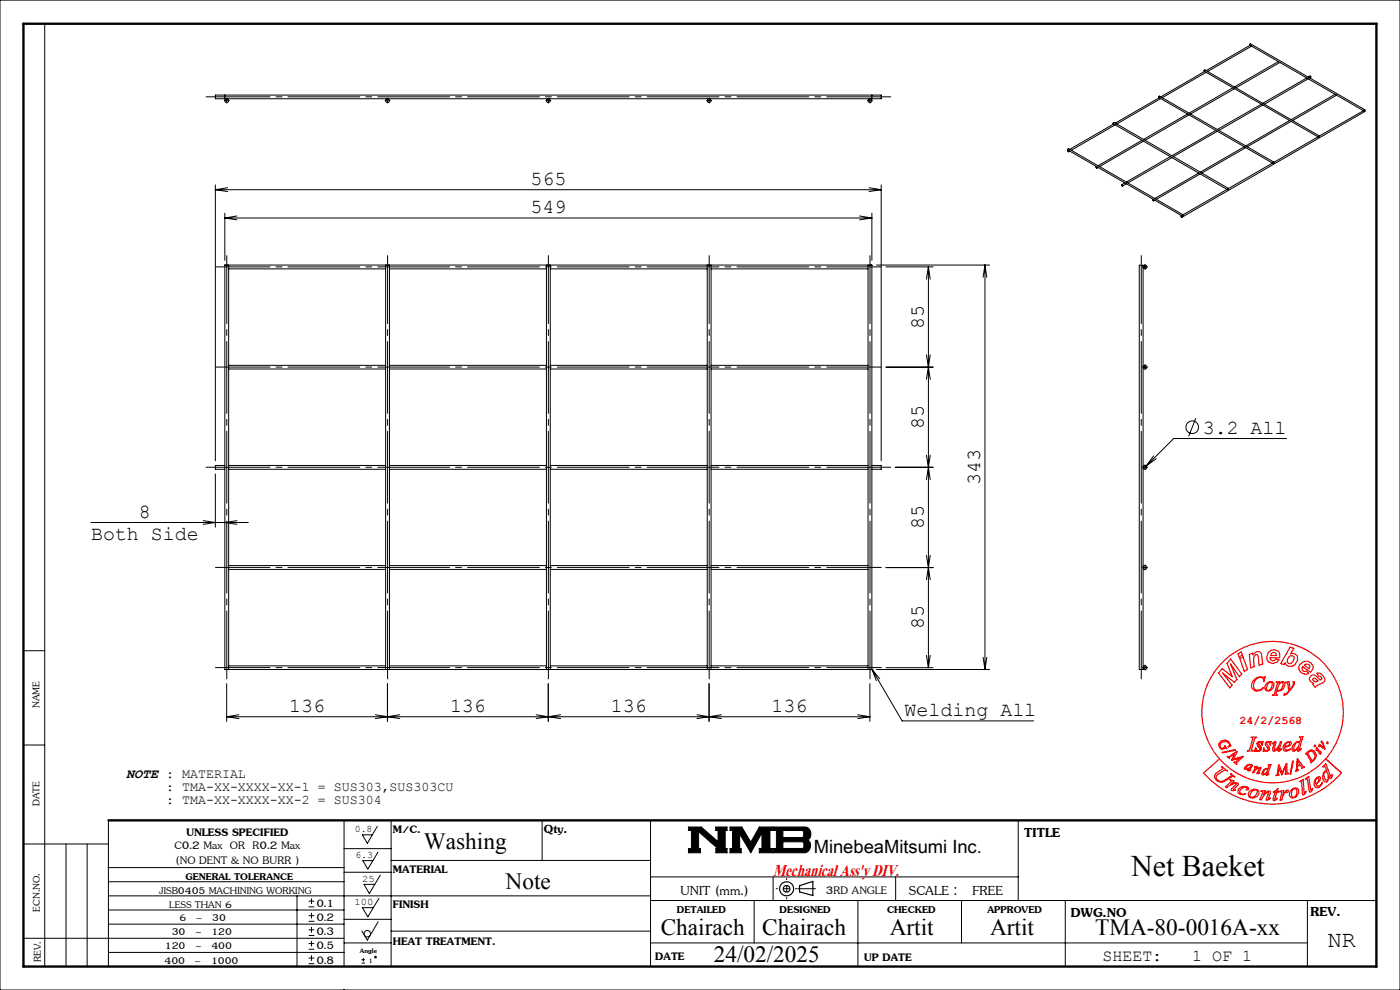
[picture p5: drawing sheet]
<svg xmlns="http://www.w3.org/2000/svg" width="297mm" height="210mm" viewBox="0 0 297 210" stroke-linecap="round" stroke-linejoin="round" font-family="sans-serif">
<g fill="none" stroke="#000" stroke-width=".21">
<path d="M0 0h297v210h-297zM9.5 5v200M255.6 15.2l-9.4 5.4M255.9 15.3l-9.3 5.4M261.5 18.6l-9.3 5.4M261.9 18.8l-9.3 5.4M265.2 9.6l-9.3 5.4M265.5 9.8l-9.3 5.4M271.2 13l-9.3 5.4M271.5 13.3l-9.3 5.3M277.2 16.5l-9.3 5.4M277.5 16.4l.5-.3 .1 .3-.3 .1"/>
<path d="M277.5 16.7l-9.3 5.4M283.2 20l-9.3 5.4M45.7 39.2v58.5M45.7 20.2h141.2v.7h-141.2zM47.7 20.2v.7M48 21.4h.2M48.1 21.2v.3M48.3 39.8l-2.6 .4M82.1 21.4h.2M82.2 21.2v.3M116.2 21.4h.3M116.3 21.2v.3"/>
<path d="M150.3 21.4h.3M150.4 21.2v.3M184.4 39.8l2.5 .4M184.4 21.4h.3M184.5 21.2v.3M185 20.2v.7M186.9 39.2v58.5M226.6 31.9h-.1M226.9 32.1l-.2 .1M232.5 35.4l.2 .1v.2zM232.6 35.3l-.1 .1M232.9 35.5l-.2 .2"/>
<path d="M236.3 26.3l-9.4 5.4M236.6 26.5l-9.3 5.4M238.6 38.8l-.7 .4M238.9 39l-.8 .5M242.3 29.8l-9.4 5.4M242.6 29.9l-9.3 5.4M245.9 20.7l-9.3 5.4M246.2 20.9l-9.3 5.4M248.3 33.2l-9.4 5.4M248.6 33.4l-9.3 5.4M251.9 24.2l-9.3 5.4M252.2 24.4l-9.3 5.4"/>
<path d="M254.3 36.7l-9.3 5.4M254.6 36.9l-9.3 5.4M257.9 27.7l-9.3 5.3M258.2 27.9l-9.3 5.3M260.6 40l-24.3-14-.2 .1v.1l24.3 14M263.9 31.1l-9.3 5.4M264.3 31.3l-9.4 5.4M267.6 22.1l-9.4 5.4M267.9 22.3l-9.3 5.4M269.9 34.6l-9.3 5.4M270.2 34.4l-24.2-14-.2 .1v.2l24.3 14M273.6 25.6l-9.3 5.4"/>
<path d="M273.9 25.7l-9.3 5.4M279.6 29l-9.3 5.4M279.8 28.8l.1 .1-.1 .2zM283.5 20.2l-9.3 5.4M289.2 23.5l-9.3 5.3-24.3-14-.2 .1v.2l24.3 14M289.4 23.3l.2 .1-.2 .2zM289.5 23.5v.2l-38.8 22.4M289.5 23.3l-24.3-14.1-.1 .1v.3l24.3 14M45.7 40.2h141.2M45.7 40.2l2.6 .4M47.7 45.2v10M47.7 46.2h137.3"/>
<path d="M47.7 46.2l2.6 .4M47.7 56.3h.8v85.7h-.8M48.5 57h33.3M50.3 45.8l-2.6 .4M81.8 56.3h.8v85.7h-.8zM82.6 57h33.3M115.9 56.3h.8v85.7h-.8zM116.7 57h33.3M150 56.3h.8v85.7h-.8zM150.8 57h33.4M182.4 45.8l2.6 .4M185 45.2v10"/>
<path d="M185 46.2l-2.6 .4M185 56.3h-.8v85.7h.8M185.9 56.2h24M186.9 40.2l-2.5 .4M188 56.6h9.9M197 56.6v85M197 56.6l.3 2.6M197 56.6l-.5 2.6M209 56.2v85.8M209 56.2l.3 2.6M209 56.2l-.4 2.6M241.7 56.3h.8v85.7h-.8z"/>
<path d="M242.8 56.6h.2M242.9 56.5v.3M244.7 42.3h-.2M245 42.5l-.3 .1M250.5 45.8l.2 .1v.2zM250.6 45.7l-.1 .1M250.9 45.5l-24.2-14-.2 .2 24.3 14.1M260.3 40.2l-9.3 5.4M260.5 40h.1l-.1 .2zM48.5 77.5h33.3M48.5 78.3h33.3M82.6 77.5h33.3"/>
<path d="M82.6 78.3h33.3M116.7 77.5h33.3M116.7 78.3h33.3M150.8 77.5h33.4M150.8 78.3h33.4M188 77.9h9.9M196.5 75.3l.5 2.6M197 77.9l.3 2.6M197 77.9l-.5 2.6M197.3 75.3l-.3 2.6M242.8 77.9h.2M242.9 77.7v.3"/>
<path d="M47.7 98.7h-2v.8h2M48.5 98.7h33.3M48.5 99.5h33.3M82.6 98.7h33.3M82.6 99.5h33.3M116.7 98.7h33.3M116.7 99.5h33.3M150.8 98.7h33.4M150.8 99.5h33.4M185 98.7h1.9v.8h-1.9M189.9 99.1h8M196.5 96.5l.5 2.6"/>
<path d="M197 99.1l.3 2.6M197 99.1l-.5 2.6M197.3 96.5l-.3 2.6M242.8 99.1h.2M242.9 99v.3M244.7 96.7l-1.5 2.1 2.1-1.5M253.7 88.7l-1.5 3.9M272.9 93h-23.9l-6.4 6.4M19.3 110.8h33.4M43.1 110.4l2.6 .4-2.6 .4M45.7 100.5v11.3M48.5 120h33.3"/>
<path d="M50.3 110.4l-2.6 .4 2.6 .4M82.6 120h33.3M116.7 120h33.3M150.8 120h33.4M196.5 117.8l.5 2.6M197.3 117.8l-.3 2.6M5 138h4.5M48.5 120.8h33.3M82.6 120.8h33.3M116.7 120.8h33.3M150.8 120.8h33.4M188 120.4h9.9"/>
<path d="M196.5 139l.5 2.6M197 120.4l.3 2.6M197 120.4l-.5 2.6M197.3 139l-.3 2.6M208.6 139.4l.4 2.6M209.3 139.4l-.3 2.6M242.8 120.4h.2M242.9 120.3v.2M5 158h4.5M47.7 142h.1M47.7 142v-85.8h137.3v85.8M47.7 142h137.3"/>
<path d="M48.1 145v8M48.1 152h136.4M48.1 152l2.6 .4M48.5 141.2h33.3M50.7 151.6l-2.6 .4M79.6 151.6l2.6 .4M82.2 152l2.6 .4M82.2 145v8M82.2 152l-2.6 .4M82.6 141.2h33.3M84.8 151.6l-2.6 .4M113.7 151.6l2.6 .4"/>
<path d="M116.3 152l-2.6 .4M116.3 145v8M116.3 152l2.6 .4M116.7 141.2h33.3M118.9 151.6l-2.6 .4M147.8 151.6l2.6 .4M150.4 152l2.6 .4M150.4 145v8M150.4 152l-2.6 .4M150.8 141.2h33.4M153 151.6l-2.6 .4M182 151.6l2.5 .4"/>
<path d="M184.5 145v8M184.5 152l-2.5 .4M185 141.9l6.4 11h27.9M185 141.9l1.6 2.1M185 141.9l.9 2.5M185 142h.1M185.9 142h24M188 141.6h9.9M242.8 141.6h.2M242.9 141.5v.2M5 179h18M14 179v26"/>
<path d="M18.5 179v26M23 174v31M73 174v31M80 175.3l-2.1 3.6-1-1.8h2.1M83 174v31M115 174v8.5M138 174v31M146 175.4h2.8l3.5 3.1v-2.3h-.5v-.8h2.4v.8h-.4v3.8h.4v.9h-2.3v-.9h.4l-4.1-3.6v3.6h.4v.9h-2.6v-.9h.7v-3.8h-.7zM154.9 175.4h2.5l1.9 3.2 1.8-3.2h2.7v.8h-.5v3.8h.5v.9h-2.7v-.9h.5v-3.3l-2.3 4.2-2.4-4v3.1h.3v.9h-2.3v-.9h.5v-3.8h-.5zM164.1 175.4h6.6a1.47 1.47 0 0 1 1.3 1.2 1.47 1.47 0 0 1-.7 1.6 1.48 1.48 0 0 1 .6 1.6 1.48 1.48 0 0 1-1.4 1.1h-6.4v-.9h.6v-3.8h-.6zM166.1 176.2h4.1l.3 .3v.8l-.3 .4h-4.1zM166.1 178.6h4.2l.2 .2 .1 .8-.3 .4h-4.2z"/>
<path d="M216 174v17M5 199h68M22.9 184h50.1M23 190h115M23 196h50M23 193h50M23 187h50M63 190v15M65.5 192.4h1.2M65.5 191.2h1.2M65.5 195.4h1.2M65.5 194.2h1.2"/>
<path d="M65.5 198.4h1.2M65.5 197.2h1.2M66.1 190.6v1.2M66.1 193.6v1.2M66.1 196.6v1.2M66.1 199.6v1.2M73 195h10M73 185h10M73 180h10M80.2 180.8l-2.2 3.6-1-1.8h2.1M80.2 195.5l-2.3 3.9-1.1-1.9M80.4 190.6l-2.4 3.9-1.1-2h2.3"/>
<path d="M80.7 185.6l-2.3 3.9-1.2-1.9h2.3M83 197.5h55M83 182.5h55M138 186h78M138 191h154M160 191v9M164 186v5M182 191v14M190 186v5M204 191v9M226 191v14M277.4 191v14"/>
<path d="M23 202h50M65.5 201.4h1.2M65.5 200.2h1.2M65.5 204.4h1.2M65.5 203.2h1.2M66.1 202.6v1.2M73 200h10M76.7 204.3h.7M76.7 203.6h.7M77.1 203.2v.7M138 200h139.4"/>
<circle cx="48.1" cy="21.4" r=".39"/>
<circle cx="82.2" cy="21.4" r=".39"/>
<circle cx="116.3" cy="21.4" r=".39"/>
<circle cx="150.4" cy="21.4" r=".39"/>
<circle cx="184.5" cy="21.4" r=".39"/>
<circle cx="226.6" cy="32" r=".13"/>
<circle cx="238.1" cy="39.3" r=".14"/>
<circle cx="270.2" cy="34.6" r=".13"/>
<circle cx="242.9" cy="56.6" r=".4"/>
<circle cx="244.6" cy="42.4" r=".13"/>
<circle cx="250.9" cy="45.7" r=".14"/>
<circle cx="242.9" cy="77.9" r=".39"/>
<circle cx="242.9" cy="99.1" r=".39"/>
<circle cx="252.9" cy="90.6" r="1.34"/>
<circle cx="242.9" cy="120.4" r=".4"/>
<circle cx="242.9" cy="141.6" r=".39"/>
<circle cx="77.9" cy="198.1" r=".68"/>
<circle cx="79.7" cy="203" r=".17"/>
</g>
<g fill="none" stroke="#000" stroke-width=".25">
<path d="M169.6 187.9l2.8-.9v3l-2.8-.8z"/>
<circle cx="166.9" cy="188.5" r="1.49"/>
<circle cx="166.9" cy="188.5" r=".7"/>
</g>
<g fill="none" stroke="#f00" stroke-width=".25">
<path d="M261.1 139.8l2.3 3.2-.5 .5-1.8-2.6 1.3 3.2-.5 .6-2.5-1.9 2 2.5-.5 .6-2.4-3.2 .8-.9 2.1 1.7-1.1-2.8zM262.6 138.7l.7-.4 .3 .7-.7 .4zM263 139.7l.7-.4 1 2.7-.7 .4zM265 138.8l.7-.2 .1 .4 .8-.8h.6a2.85 2.85 0 0 1 .7 2.7l-.8 .2-.2-1.6a.47 .47 0 0 0-.4-.7l-.6 .8 .2 1.8-.8 .3zM269.1 138.4a1.34 1.34 0 0 1 1.4-.5 1.34 1.34 0 0 1 1 1.1v.5h-2l.1 .5 .5 .2 .3-.1 .3-.3 .7 .1-.5 .6-.9 .2-.8-.2-.4-.5-.1-.6zM269.7 138.6l.5-.2 .4 .1 .2 .6h-1.2zM273.4 139.4l.4-.3h.4l.3 .2v.6l-.4 .6-.3 .2h-.4l-.3-.2v-.5zM273.7 137.3l.8 .2-.7 1.2h.8l.6 .4 .1 1-.6 .9a1.22 1.22 0 0 1-2.1-.5l-.2 .5-.7-.3zM259 157.2l.9-.2a1.63 1.63 0 0 1 1.2 1.2l-.5 .2 .2-.4-.1-.4-.6-.3-.9 .1-.3 .4 .1 .8 .2 .1 .7-.2v-.3l.3 .6-.2-.1-.7 .3-.6-.5-.2-.7zM259.3 159.6l2.7-.6 .1 .1-2.7 .6zM265.4 156.4h1.2l-.4 .2-.6 2.1-.1 .4 .4 .1-1.3 .1 .5-.3 .6-2v-.5zM265.7 144.6a1.87 1.87 0 0 1 2.3-.9l.4-.1-.3 .9a.79 .79 0 0 0-.5-.9 .79 .79 0 0 0-.9 .3 1.54 1.54 0 0 0-.2 2.5 1.44 1.44 0 0 0 1.5-.5l-.4 .5-.9 .2-.5-.1-.7-.7v-.3z"/>
<path d="M266.8 157.4l1.1-.1-.1 .7-.1-.4-.4-.2-.3 .3 .6 1.1a.84 .84 0 0 1-1.3 .5l-.1 .1 .1-.7 .2 .4 .4 .1 .4-.1v-.4l-.6-.7zM267.9 157.3h.1M268.6 157.4l1.1-.1-.2 .7-.1-.4-.4-.2-.3 .3 .6 1.1a.84 .84 0 0 1-1.2 .5l-.1 .1 .1-.7 .2 .4 .3 .1 .4-.1v-.4l-.6-.7zM268.7 145a.84 .84 0 0 1 .9-.4 .84 .84 0 0 1 .7 .7 1.34 1.34 0 0 1-1.3 1.3l-.5-.1a1.04 1.04 0 0 1 .2-1.5zM269.2 144.8l.4-.1 .2 .1a1.39 1.39 0 0 1-.8 1.7l-.3-.2a1.71 1.71 0 0 1 .5-1.5zM270.1 157.6l.4-.3 .2 .2-.4 1.6a2.27 2.27 0 0 0 1.3-1.7h.3l-.5 1.7 .5-.3-.6 .6-.2-.2 .2-.9a1.32 1.32 0 0 1-1.2 1 1.61 1.61 0 0 1 .2-1.5v-.2l-.3 .2zM270.7 144.7l.8-.1-.2 .4 .3-.3 .7-.1a1.24 1.24 0 0 1 0 1.5 1.24 1.24 0 0 1-1.4 .4l-.2 .8 .3 .2h-1l.4-.3 .6-2.3zM271.6 144.9l.4-.2 .2 .2a1.37 1.37 0 0 1-.9 1.6l-.4-.2zM272.3 158l-.1 .7 .2 .5a1.12 1.12 0 0 0 1.4-.4l-.8 .3-.4-.1v-.5l.6-.1a.76 .76 0 0 0 .7-.9 1.08 1.08 0 0 0-1.5 .5M272.8 144.7l.6-.1 .2 1.7 .2-.3a1.08 1.08 0 0 0 .6-1.1l-.1-.3 .3 .1a4.6 4.6 0 0 1-2.1 2.8h-.1v-.3h.4l.6-.6-.2-1.7zM272.8 157.8l.3-.3h.5a.86 .86 0 0 1-1 .9zM275 157.6l.3-.2 .3 .1a1.43 1.43 0 0 1-1 1.6 .87 .87 0 0 1 .1-1.1z"/>
<path d="M275.7 156.4l.7-.2-.8 2.9 .5-.3-.8 .5 .1-.7-.3 .4-.8 .3a1.34 1.34 0 0 1 1.2-1.9l.2 .1 .3-.9zM275.8 140.9l.9-.6a1.44 1.44 0 0 1 1.9 1.5l-.6 .8-1.6-1.2-.2 .5 .2 .4 .7 .1 .6 .5-.7 .1-.9-.2-.5-.8-.1-.5zM276.7 141.1l.4-.2 .6 .1 .2 .3-.2 .5zM277 159.9l1.2-.9 .7 .3 .4 .9a1.89 1.89 0 0 1-1.3 1.5l.1-.2-.9-1.6zM277.5 159.6l.8-.3 .3 .3 .4 .8-.4 .8h-.4l-.7-1.3zM278.1 143.3a1.1 1.1 0 0 1 1.7 .7l.3 .3 .3-.4-.3-.4-.4-.1-.4-.6a1.55 1.55 0 0 1 1.8 1.6l-.5 .4-1 .5-.6 .5-.5-.6 .3-.3-.8-.4-.3-.5zM278.6 143.9l.2-.1 .8 .7-.5 .1-.5-.3-.2-.2zM278.8 158.1h.3v.3h-.3zM279.3 158.6l.8 1 .1-.2-.1 .6-.8-1-.1 .2zM280.2 157.3l.3-.1 .2 .5 .3 1.2-1-.7-.2 .2 .1-.5 .9 .6zM281.6 157.4l.2 .1-.1 .3-.3-.2zM258.7 161l-3.4 3a19.5 19.5 0 0 0 29.3 0l-3.4-3"/>
<path d="M258.7 161a15 15 0 0 1 .9-20.8 15 15 0 0 1 20.8 0 15 15 0 0 1 .8 20.8M258.7 161a15 15 0 0 0 22.5 0M259.2 162.7l1.1 .8-.5-.1-1.2 .7a.81 .81 0 0 0-.6 .8 .81 .81 0 0 0 .7 .8 2.71 2.71 0 0 0 2.3-1l.3-.3-.2-.3 .8 .7a.47 .47 0 0 0-.7 0l-1 .7a1.51 1.51 0 0 1-1.6 .4 1.51 1.51 0 0 1-1-1.3l.4-.6 1.4-.9zM260.3 160.5h.4l1.7-1.1-.7 1.6 2-.5-1.4 1.3 .1 .4-.6-.5 .3-.1 .9-.8-1.7 .5 .6-1.4-1.1 .7v.3zM261 165.4l.8 .3-.7 .7a1.55 1.55 0 0 1 1.6-.2l-.1 .4-1 .9 .5 .1-.8 .1-.1-.2 1.1-1.2a2.22 2.22 0 0 0-2 .8l-.3-.2 1.2-1.2zM262.7 167.4a1.42 1.42 0 0 1 2.2-.2l-.1 .3-.3 .1-.1-.2 .3-.2a1.03 1.03 0 0 0-1.2-.1 1.03 1.03 0 0 0-.5 1l.3 .3h1l-.5 .2-.7-.1-.4-.3-.1-.5zM264.5 162.3l1-.1 .3 .2-.7 .9 .2 .1-.6 .1 .3-.5-1 .2v-.4zM264.7 162.4l.7-.1a.95 .95 0 0 1-1.1 .8zM265.1 167.8a1.06 1.06 0 0 1 1.2-.4 1.06 1.06 0 0 1 .8 .9 1.4 1.4 0 0 1-2.2 .7l-.1-.6zM265.6 167.9l.8-.4 .3 .2a1.43 1.43 0 0 1-1.2 1.4l-.3-.2-.1-.2zM266.1 162.7l.6-.1-.3 .6 .4-.3 .6-.2 .1 .1-.5 1.1 .2 .1-.5 .1 .5-1.2a1.38 1.38 0 0 0-1.2 1h-.3l.7-1.1zM267.5 167.8l.9-.1-.4 1 .3-.3a1.08 1.08 0 0 1 1.2-.6v.4l-.5 1.3 .5-.2-.7 .4-.2-.1 .5-1.5a2.01 2.01 0 0 0-1.5 1.5h-.3l.6-1.6z"/>
<path d="M268.4 163.2h.5a.85 .85 0 0 1-.9 1zM269.1 162.2h.5l-.7 1.9v.2l.2-.2 .1 .1-.6 .3 .1-.5-.9 .4-.1-.3 .3-.7 .4-.4h.6l.2-.6zM270.2 167.9l.5-.2 .3-.4-.1 .6 .4-.1v.2h-.4l-.5 1.6 .6-.3-.7 .6a.33 .33 0 0 1-.3-.3 .33 .33 0 0 1 .1-.3l.4-1.3zM271.3 162.2l-.3 2-.3 .3 .6-.1-.2-.1 .2-1.4 .6 1.5 .8-1.7-.1 1.5 .7-.1v-.1h-.3v-2l-1 1.9-.6-1.7M271.5 167.9l.8-.2-.2 1.1a1.54 1.54 0 0 1 1.1-1.2l.1 .4-.3 .1-.2-.2-.2 .3-.5 .7-.2 .8h-.3l.3-1.8zM274 167.5a.86 .86 0 0 1 1.5 .1 1.39 1.39 0 0 1-1.5 1.7l-.5-.5v-.3zM274.2 161.5h.2l-.6 2.7h-.1zM274.2 167.5l.4-.2h.4a1.37 1.37 0 0 1-.5 1.8h-.4a1.57 1.57 0 0 1 .1-1.6zM275.2 161l1.2 1.6 .3 .1-.5 .3-.3-.7h-.2l-.5 .4v.5l.2 .2-.5 .2zM275.3 161.4l.4 .8-.5 .2zM275.7 165.8l.8-.5 .1 3h.2l.3-.4-.5 .7-.1 .1-.2-.3-.1-2.6zM276.1 162.7h.1"/>
<path d="M276.9 165.2l.7-.5 .5 3 .4-.5-.4 .8-.3-.1-.5-2.7zM279.2 165.2l.6-.5 .3 .1a1.48 1.48 0 0 1-.9 1.6l.3 .4 .5-.1 .5-.8a1.27 1.27 0 0 1-1.1 1.2l-.5-.2-.1-.3a1.56 1.56 0 0 1 .4-1.4zM279.4 165l.4 .1a1.22 1.22 0 0 1-.7 1.2 1.22 1.22 0 0 1 .3-1.3zM281.1 163.8l.2-.2a1.46 1.46 0 0 1 .3 1.9h-.3a1.4 1.4 0 0 1-.2-1.7zM281.2 162l1.2 2.8 .2-.5-.2 .8h-.3l-.2-.6v.6l-.3 .7a.59 .59 0 0 1-.9-.4v-1.2a.65 .65 0 0 1 .7-.7l-.2-.7a.24 .24 0 0 0-.2-.3 .24 .24 0 0 0-.3 .2z"/>
</g>
<path d="M164.7 188.5h4.3M166.9 186.3v4.4" fill="none" stroke="#000" stroke-width=".21" stroke-dasharray="15.2 1.3 1.3 1.3" stroke-dashoffset="15"/>
<g fill="none" stroke="#000" stroke-width=".21" stroke-dasharray="15.2 1.3 1.3 1.3">
<path d="M47.9 21.3h-.3M48.1 21.1v-.3M48.1 21.6v.3M48.4 21.3h.2M82 21.3h-.3M82.2 21.1v-.3M82.2 21.6v.3M82.5 21.3h.2M116.1 21.3h-.3M116.3 21.1v-.3M116.3 21.6v.3M116.6 21.3h.3"/>
<path d="M150.2 21.3h-.3M150.4 21.1v-.3M150.4 21.6v.3M150.7 21.3h.3M184.3 21.3h-.3M184.6 21.1v-.3M184.6 21.6v.3M184.8 21.3h.3M242.7 56.6h-.3M242.9 56.4v-.3M242.9 56.9v.2M243.2 56.6h.2"/>
<path d="M242.7 77.9h-.3M242.9 77.6v-.3M242.9 78.1v.3M243.2 77.9h.2M242.7 99.1h-.3M242.9 98.9v-.3M242.9 99.4v.2M243.2 99.1h.2M242.7 120.4h-.3M242.9 120.1v-.3M242.9 120.6v.3M243.2 120.4h.2"/>
<path d="M242.7 141.6h-.3M242.9 141.4v-.3M242.9 141.9v.2M243.2 141.6h.2M169.2 188.5h3.8"/>
</g>
<path d="M5 5h287v200h-287zM23 174h269M73 210v.1" fill="none" stroke="#000" stroke-width=".5"/>
<path d="M146 175.4v.8h.7v3.8h-.7v.9h2.6v-.9h-.4v-3.6l4.1 3.6h-.4v.9h2.3v-.9h-.4v-3.8h.4v-.8h-2.4v.8h.5v2.3l-3.5-3.1zM154.9 175.4v.8h.5v3.8h-.5v.9h2.3v-.9h-.3v-3.1l2.4 4 2.3-4.2v3.3h-.5v.9h2.7v-.9h-.5v-3.8h.5v-.8h-2.7l-1.8 3.2-1.9-3.2zM166.1 178.6h4.2l.2 .2 .1 .8-.3 .4h-4.2zM164.1 175.4v.8h.6v3.8h-.6v.9h6.9l.6-.5 .3-.8-.1-1-.5-.4a1.47 1.47 0 0 0 .7-1.6 1.47 1.47 0 0 0-1.3-1.2zM166.1 176.2h4.1l.3 .3v.8l-.3 .4h-4.1z" fill-rule="evenodd" fill="#000"/>
<path d="M43.7 20.5h145.3M43.7 99.1h145.3" fill="none" stroke="#000" stroke-width=".21" stroke-dasharray="15.2 1.3 1.3 1.3" stroke-dashoffset="1.7"/>
<path d="M48.1 144v-89.8M82.2 144v-89.8M116.3 144v-89.8M150.4 144v-89.8M184.6 144v-89.8M242.1 144v-89.8" fill="none" stroke="#000" stroke-width=".21" stroke-dasharray="15.2 1.3 1.3 1.3" stroke-dashoffset=".8"/>
<path d="M45.7 56.6h141.3M45.7 77.9h141.3M45.7 120.4h141.3M45.7 141.6h141.3" fill="none" stroke="#000" stroke-width=".21" stroke-dasharray="15.2 1.3 1.3 1.3" stroke-dashoffset="3.7"/>
<text font-size="6.3" x="240" y="185.8">Net Baeket</text>
<text font-size="5.5" fill="#f00" x="164" y="185.7">Mechanical Ass'y DIV.</text>
<g font-size="4.9">
<text x="89.9" y="180.1">Washing</text>
<text x="107.3" y="188.6">Note</text>
<text x="140.2" y="198.3">Chairach</text>
<text x="161.7" y="198.3">Chairach</text>
<text x="188.8" y="198.3">Artit</text>
<text x="210" y="198.3">Artit</text>
<text x="232.3" y="198.3">TMA-80-0016A-xx</text>
<text x="281.7" y="200.9">NR</text>
<text x="151.4" y="204">24/02/2025</text>
</g>
<g font-size="4.2">
<text x="112.5" y="39.2">565</text>
<text x="112.5" y="45.2">549</text>
<text x="196" y="69.8" transform="rotate(-90 196 69.8)">85</text>
<text x="196" y="91" transform="rotate(-90 196 91)">85</text>
<text x="255.2" y="92">3.2 All</text>
<text x="208" y="102.9" transform="rotate(-90 208 102.9)">343</text>
<text x="29.5" y="109.8">8</text>
<text x="196" y="112.3" transform="rotate(-90 196 112.3)">85</text>
<text x="19.3" y="114.6">Both Side</text>
<text x="196" y="133.5" transform="rotate(-90 196 133.5)">85</text>
<text x="61.4" y="151">136</text>
<text x="95.5" y="151">136</text>
<text x="129.6" y="151">136</text>
<text x="163.7" y="151">136</text>
<text x="191.9" y="151.9">Welding All</text>
<text x="217.3" y="177.6">TITLE</text>
<text x="144.4" y="189.8">UNIT (mm.)</text>
<text x="192.8" y="189.8">SCALE :</text>
<text x="206.3" y="189.8">FREE</text>
<text x="227.2" y="194.4">DWG.NO</text>
<text x="278" y="194.3">REV.</text>
</g>
<g font-size="3.9">
<text x="115.4" y="176.8">Qty.</text>
<text x="172.6" y="181">MinebeaMitsumi Inc.</text>
</g>
<g font-size="3.5">
<text x="39.5" y="177.4">UNLESS SPECIFIED</text>
<text x="83.3" y="176.7">M/C.</text>
<text x="37" y="180.2">C0.2 Max OR R0.2 Max</text>
<text x="37.2" y="183.3">(NO DENT &amp; NO BURR )</text>
<text x="83.3" y="185.2">MATERIAL</text>
<text x="175.2" y="189.7">3RD ANGLE</text>
<text x="67.1" y="192.3">0.1</text>
<text x="67.1" y="195.4">0.2</text>
<text x="83.3" y="192.6">FINISH</text>
<text x="67.1" y="198.4">0.3</text>
<text x="67.1" y="201.3">0.5</text>
<text x="83.3" y="200.5">HEAT TREATMENT.</text>
<text x="139" y="203.7">DATE</text>
<text x="183.3" y="203.9">UP DATE</text>
<text x="233.9" y="203.8">SHEET:</text>
<text x="252.9" y="203.8">1 OF 1</text>
<text x="67.1" y="204.4">0.8</text>
</g>
<g font-size="3.2">
<text x="8.4" y="150.2" transform="rotate(-90 8.4 150.2)">NAME</text>
<text x="8.4" y="171" transform="rotate(-90 8.4 171)">DATE</text>
<text x="33.8" y="189.5">JISB0405 MACHINING WORKING</text>
<text x="39.4" y="186.6">GENERAL TOLERANCE</text>
<text x="8.4" y="193.4" transform="rotate(-90 8.4 193.4)">ECN.NO.</text>
<text x="35.9" y="192.7">LESS THAN 6</text>
<text x="38.1" y="195.3">6 ~ 30</text>
<text x="143.6" y="193.7">DETAILED</text>
<text x="165.4" y="193.7">DESIGNED</text>
<text x="188.2" y="193.7">CHECKED</text>
<text x="209.5" y="193.7">APPROVED</text>
<text x="35" y="201.3">120 ~ 400</text>
<text x="36.4" y="198.3">30 ~ 120</text>
<text x="8.7" y="204.1" transform="rotate(-90 8.7 204.1)">REV.</text>
<text x="34.9" y="204.5">400 ~ 1000</text>
</g>
<text font-size="2.9" x="26.8" y="164.9">NOTE : MATERIAL</text>
<g font-size="2.8">
<text x="35.2" y="167.8">: TMA-XX-XXXX-XX-1 = SUS303,SUS303CU</text>
<text x="35.2" y="170.6">: TMA-XX-XXXX-XX-2 = SUS304</text>
</g>
<text font-size="2.5" fill="#f00" x="262.9" y="153.5">24/2/2568</text>
<g font-size="2.1">
<text x="75.3" y="176.6">0.8</text>
<text x="75.4" y="182">6.3</text>
<text x="76.9" y="187.1">25</text>
<text x="75.2" y="192">100</text>
<text x="76.4" y="202.2">Angle</text>
<text x="78.2" y="204.3">1</text>
</g>
</svg>
